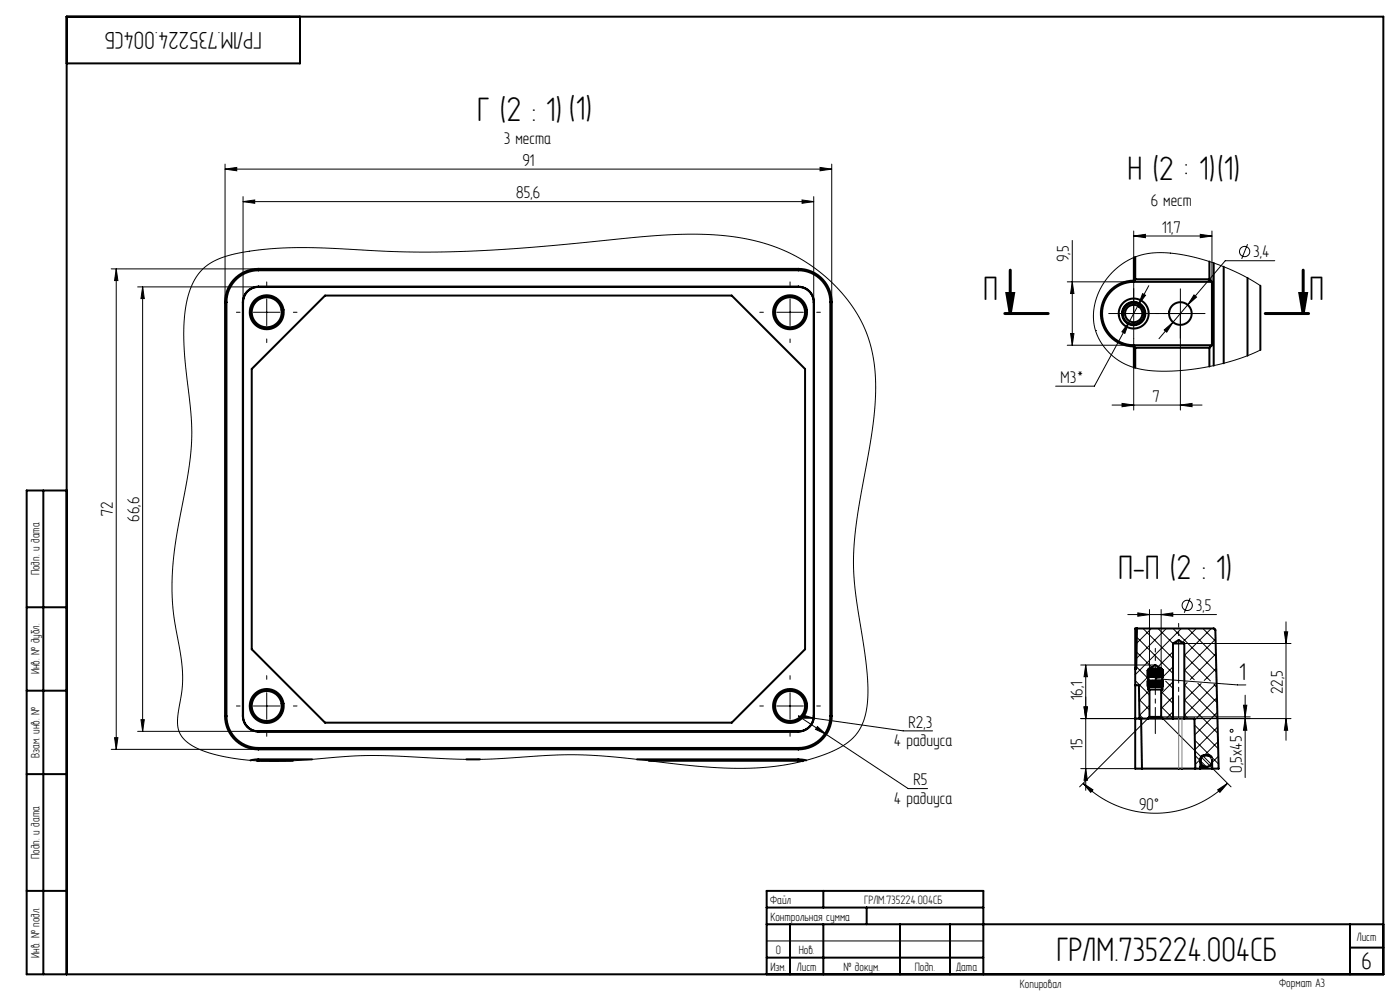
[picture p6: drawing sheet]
<svg xmlns="http://www.w3.org/2000/svg" width="420mm" height="297mm" viewBox="0 0 420 297" stroke-linecap="round" stroke-linejoin="round" font-family="sans-serif">
<g fill="none" stroke="#000" stroke-width=".3">
<path d="M67.5 50.7l3.5-.5v1zM67.5 49.2v41.4M67.5 50.7h182M72.9 58.9v31.7M240.6 59.9l3.5 .5-3.5 .5zM244.1 58.9v31.7M246 50.2l3.5 .5-3.5 .5zM249.5 49.2v41.4M72.9 60.4l3.5-.5v1zM72.9 60.4h171.2M321.7 72.1v31.4M340.1 70.7l3.5-.5v1z"/>
<path d="M340.1 69.2v28.8M340.1 70.7h23.5M360.1 70.2l3.5 .5-3.5 .5zM363.6 69.2v15.3M374.3 73.2l-1.8 4.4M382.4 78.1h-14.8l-19.9 23.4M33.4 80.6h44.1M34.9 80.6v144M34.9 80.6l.5 3.5h-1zM41.3 86h36.2M42.8 86v133.2M42.8 86l.5 3.5h-1z"/>
<path d="M60.7 80.8l3.2-2.4 4.4-1.7 6-1.3 7.6-.9 11.1-.3 27.5 1.3 18.2-.1 21.9-1.4 35.2-3.3 11.4-.5 5.7 .1 5.2 .4 5 .7 4.6 1.1 4.4 1.3 4.1 1.7 3.9 2 3.7 2.4 4 3.1 3.5 3.4 3.2 3.7 2.5 3.8 2.1 3.9 1.5 3.9 1.2 4.3 .7 4.7 .2 7-.6 8-1.2 8-3.6 20.7-1.2 10.7v5.3l.4 5.6 3.1 20.9 .8 9.1-.1 4.1-.6 3.6-.9 3.2-1.4 2.5-2 2.2-2.7 2-3.5 1.8-4.4 1.6-5 1.4-5.1 1-5.3 .6-5.7 .3-6-.1-6.4-.4-26.4-2.9-12-.7-7.3 .1-15.9 1.1-7.1 .2-7.9-.2-17.5-.9-7.5-.1-22.1 1.6-9.2 .1-6.7-.6-6.4-1.2-4.9-1.5-3.5-1.8-1.5-1.2-1.1-1.4-.6-1.3-.4-1.7 .1-3.2 1.3-8 .1-4.3-.6-5.4-2.2-13-.3-4.6-.1-4.9 .3-5.2 .6-5.3 3.9-21.5 1.1-9.6-.2-8.3-2-19.5-.2-5.2 .3-4.7 .7-4.5 1-3.7 1.6-3.2zM76 93.6h8M80 89.6v8M233 93.6h8M237 89.6v8M320.2 84.5h19.9M321.2 100h1l-.5 3.5zM321.7 84.5l.5 3.5h-1zM336.1 94h8M337.2 94.7a3 3 0 0 1 2.6-3.7 3 3 0 0 1 3.3 3.2 3 3 0 0 1-3.8 2.7M338.7 96.6l-1.2 3.3-.9-.5zM342.8 88l.8 .5-2.1 2.8z"/>
<path d="M344.6 85.6l-16.3 30.1h-11.6M349.3 98.9l2.6-2.3-1.9 2.9zM350.1 94h8M354.1 90v32.9M358.2 88.4l.8 .6-2.7 2.4zM378.1 85.6l-3.9-2.3-4.5-2.2-4.5-1.9-4.9-1.6-4.5-1.1-4.4-.6-3.9-.2-3.5 .4-3.2 .8-2.9 1.4-2.8 2-2.4 2.4-2 2.8-1.5 3-.9 3.2-.3 3.1 .3 2.8 .7 2.6 1.4 2.5 1.7 2.4 2.1 1.9 2.4 1.6 2.6 1.2 3 .9 3.6 .4 4.3 .2 4.9-.3 5-.6 5.2-1.1 4.7-1.2 4.3-1.5 3.9-1.7M320.2 103.5h19.9M340.1 101.5v21.4M333.6 121.4h27M336.6 120.9l3.5 .5-3.5 .5zM354.1 121.4l3.5-.5v1zM357 179.2l-1.7 4.4"/>
<path d="M324.2 199.3h22.4M325.7 199.3l.5 3.5h-1zM325.7 199.3v37.6M338.3 184.2h26.7M340.9 199.8l3.6 3.6M341 195.4l4.5 4.6M341 191l10.9 10.8M341.3 183.7l3.5 .5-3.5 .5zM342.9 188.4l9 8.9M344.8 182.7v17.7M345.4 188.4l-4.4 4.4M347.4 188.4l4.5 4.5"/>
<path d="M348.3 184.2l3.5-.5v1zM348.3 182.7v17.7M349.9 188.4l-9 8.9M351.9 188.4l13 13M351.9 199.8l-3.2 3.2M351.9 195.4l-4.5 4.4M354.4 188.4l-13.8 13.8M355.3 192.9h32M355.3 196.3l7.8 7.8M356.4 188.4l8.4 8.4M358.9 188.4l-4.2 4.1M360.9 188.4l3.8 3.8"/>
<path d="M363.4 188.4l-8.1 8M364.7 191.6l-9.4 9.3M364.8 195.9l-7.7 7.7M385.3 189.4h1l-.5 3.5zM385.8 186.4v35.5M41.3 219.2h36.2M42.3 215.7h1l-.5 3.5zM76 211.6h8M80 207.6v8M233 211.6h8M237 207.6v8M240.7 214.3l3.4 .9h-3.5z"/>
<path d="M245.2 217.7l2.7 2.4-3.2-1.5zM279.8 219h-8.9l-31.4-4.4 32.9 21.7h5.9M324.2 215.4h63.1M325.2 211.9h1l-.5 3.5zM340.6 204l4.2 4.3M341.7 209.6l3.1 3.1M341.8 214.2l1.2 1.2M344.3 215.4l-20.4 20.4M344.4 202.9l-2.7 2.7M344.8 211.4l-3 3M344.8 206.9l-3 3.1M346.8 203.4l24.5 1.9h2.4"/>
<path d="M348.3 214.9h26.7M348.3 207.3l3.6 3.5M348.3 211.8l3.6 3.5M348.8 215.4l20.5 20.4M349.7 204.1l2.2 2.2M351.9 213.3l-2 2.1M351.9 208.8l-3.6 3.6M351.9 204.3l-3.6 3.6M355.3 200.7l3 3M355.3 205.2l9.9 10M355.3 209.7l10 10.1M355.3 214.2l1.1 1.2"/>
<path d="M356.1 204.6l-.8 .8M358.4 217.3l7.1 7.1M359.4 204.8l5.7 5.8M360.3 204.9l-5 5M364.2 205.2l.8 .8M364.5 205.2l-9.2 9.2M364.9 200.3l-3.6 3.6M365.1 209.1l-6.8 6.8M365.2 213.5l-6.8 6.8M365.3 217.9l-6.8 6.8M373 211.4h1l-.5 3.5zM373.5 208.4v24.6"/>
<path d="M373.5 215.4l.5 3.5h-1zM385.8 215.4l.5 3.5h-1zM33.4 224.6h44.1M34.4 221.1h1l-.5 3.5zM324.2 230.4h18.4M324.9 234.8l3 1.9-.7 .8zM324.9 234.8a30.6 30.6 0 0 0 43.3 0M325.7 230.4l.5 3.5h-1zM358.4 221.9l4.6 4.6M358.5 226.4l3.4 3.4M360.1 227.5l-1.5 1.6M360.9 226.6l2.4 2.4"/>
<path d="M363.5 226.9l2.1 2.1M365.3 236.7l2.9-1.9-2.2 2.7zM365.4 222.3l-4.1 4.1M365.5 226.6l-1.9 1.9M230 282h65"/>
<circle cx="373.4" cy="75.4" r="1.54"/>
<circle cx="356.2" cy="181.4" r="1.54"/>
<circle cx="369.5" cy="219" r=".44"/>
</g>
<path d="M302.1 88h2l-1 6zM390 88h2l-1 6z" fill="none" stroke="#000" stroke-width=".9" stroke-linecap="butt"/>
<g fill="none" stroke="#000" stroke-width=".3" stroke-dasharray="15.2 1.3 1.3 1.3">
<path d="M72 93.6h-1.1M80 85.6v-1.1M88 93.6h1.1M229 93.6h-1.1M237 85.6v-1.1M245 93.6h1.1M328.6 99.1h.4M336.1 94h-3.5M340.1 90v-3.5M340.1 98v3.5M350.1 94h-3.4M354.1 90v-3.4"/>
<path d="M354.1 98v3.4M358.1 94h3.4M80 101.6v1.1M237 101.6v1.1M72 211.6h-1.1M80 203.6v-1.1M80 219.6v1.1M88 211.6h1.1M229 211.6h-1.1M237 203.6v-1.1M237 219.6v1.1M245 211.6h1.1"/>
</g>
<path d="M344.1 94h10.9" fill="none" stroke="#000" stroke-width=".3" stroke-dasharray="15.2 1.3 1.3 1.3" stroke-dashoffset="11.7"/>
<path d="M353.6 192.9v27.5" fill="none" stroke="#000" stroke-width=".3" stroke-dasharray="15.2 1.3 1.3 1.3" stroke-dashoffset="3.4"/>
<path d="M353.6 192.9v-6.1M346.6 200.4v-6.1" fill="none" stroke="#000" stroke-width=".3" stroke-dasharray="15.2 1.3 1.3 1.3" stroke-dashoffset="14.1"/>
<path d="M346.6 200.4v19.5" fill="none" stroke="#000" stroke-width=".3" stroke-dasharray="15.2 1.3 1.3 1.3" stroke-dashoffset="7.4"/>
<path d="M301.4 94h13.1M303.1 81v13M379.6 94h13M391 81v13" fill="none" stroke="#000" stroke-width=".9"/>
<g fill="none" stroke="#000" stroke-width=".6">
<path d="M90 5v14h-70M340.2 77.2v6.9M340.6 77v6.7M362.8 78.4v5.3M364.1 78.8v30.8M367.1 79.9v29M67.5 90.6v124M67.5 90.6h.4M67.9 90.6v124M72.8 90.6h.1M72.8 90.6v124M72.9 90.6v124"/>
<path d="M77.5 80.6a10 10 0 0 0-10 10M77.5 81a9.6 9.6 0 0 0-9.6 9.6M77.5 86a4.6 4.6 0 0 0-4.6 4.6M77.5 85.9a4.7 4.7 0 0 0-4.7 4.7M77.5 80.6h162M77.5 80.6v.4M77.5 85.9v.1M77.5 81h162M77.5 85.9h162M239.5 80.6a10 10 0 0 1 10 10M239.5 81a9.6 9.6 0 0 1 9.6 9.6M239.5 85.9a4.7 4.7 0 0 1 4.7 4.7"/>
<path d="M239.5 86a4.6 4.6 0 0 1 4.6 4.6M239.5 80.6v.4M239.5 85.9v.1M244.1 90.6h.1M244.1 90.6v124M244.2 90.6v124M249.1 90.6v124M249.1 90.6h.4M249.5 90.6v124M340.1 84.1a9.8 9.8 0 0 0-9.8 9.9 9.8 9.8 0 0 0 9.8 9.8M340.1 84.1h.1M340.6 83.7l-.4 .4"/>
<path d="M340.6 83.7h22.2M362.8 83.7l.8 .8M363.6 84.5h-23.5a9.5 9.5 0 0 0-9.5 9.5 9.5 9.5 0 0 0 9.5 9.5h23.5M363.6 84.5v19M374.3 83.3v23.3M378.1 85.6v19.3M75.5 110.6l22-22h122l22 22v84l-22 22h-122l-22-22zM340.1 103.8h.1M340.2 103.8l.4 .4M340.2 103.8v6.3M340.6 104.2h22.2M340.6 104.2v6.1"/>
<path d="M362.8 104.2v5.6M363.6 103.5l-.8 .7M13 147v145M20 147h-12v145h407v-287h-395v287M8 182h12M341.1 188.4h23l.5 .3 1 41.7h-1.9M341.1 188.4h-.5v12M341.1 188.4l-.2 12h-.3M351.9 192.9h3.4M351.9 192.9l1.7-1.1 1.7 1.1M351.9 192.9v22.5M355.3 192.9v22.5"/>
<path d="M8 207h12M67.5 214.6a10 10 0 0 0 10 10M67.5 214.6h.4M67.9 214.6a9.6 9.6 0 0 0 9.6 9.6M72.8 214.6a4.7 4.7 0 0 0 4.7 4.7M72.8 214.6h.1M72.9 214.6a4.6 4.6 0 0 0 4.6 4.6M77.5 219.2v.1M77.5 219.2h162M77.5 219.3h162M239.5 219.2v.1M244.1 214.6a4.6 4.6 0 0 1-4.6 4.6"/>
<path d="M244.1 214.6h.1M244.2 214.6a4.7 4.7 0 0 1-4.7 4.7M249.1 214.6a9.6 9.6 0 0 1-9.6 9.6M249.1 214.6h.4M249.5 214.6a10 10 0 0 1-10 10M340.6 215.4v15h2M340.6 200.4v15M340.6 215.4h3.7M340.6 205.4h1.1l.1 10M342.3 215.4l.3 15M344.3 215.4h4.5M344.3 200.9h.1"/>
<path d="M344.3 205.7h.1M344.3 204.1h.1M344.3 202.9h.1M344.3 200.9v2M344.3 204.1v1.6M344.3 204.1h4.5M344.3 205.7h4.5M344.3 202.9h4.5M344.4 200.9v2M344.4 204.1v1.6M344.4 200.9h.1M344.4 205.7h.1"/>
<path d="M344.4 204.1h.1M344.4 202.9h.1M344.4 200.9l.2-.2-.2 .2M344.4 200.9l.1 5.8h4.2l-.1-5.8M344.5 200.9h.1M344.5 204.1h.1M344.5 205.7h.1M344.5 202.9h.1M344.5 200.7l-.1 .2M344.5 200.7l-.2 .2M344.5 200.9v2M344.5 204.1v1.6"/>
<path d="M344.6 200.9h.1M344.6 204.1v1.6M344.6 200.9v2M344.6 200.9l.2-.2-.1 .2M344.6 200.7l-.1 .2M344.7 200.9v2M344.7 204.1v1.6M344.7 200.9h.1M344.7 204.1h.1M344.7 205.7h.1M344.7 202.9h.1M344.7 200.9l.1-.2v.2"/>
<path d="M344.7 200.7l-.1 .2M344.8 200.9v2M344.8 204.1v1.6M344.8 200.9h.1M344.8 205.7h.1M344.8 204.1h.1M344.8 202.9h.1M344.8 200.9l.1-.2v.2M344.8 214.9h3.5M344.8 200.4h3.5M344.8 200.4l1.8-1.1 1.7 1.1M344.8 206.7v8.2"/>
<path d="M344.8 214.9l-.5 .5M344.8 200.4l-.3 .3M344.9 200.9h.1M344.9 204.1v1.6zM344.9 200.9v2v-2M344.9 200.9l.2-.2-.1 .2M345 200.9v2M345 204.1v1.6M345 200.9h.1M345 204.1h.1M345 205.7h.1M345 202.9h.1"/>
<path d="M345 200.9l.2-.2-.1 .2M345.1 200.9v2M345.1 204.1v1.6M345.1 200.9h.1M345.1 202.9h.1M345.1 205.7h.1M345.1 204.1h.1M345.1 200.9l.2-.2v.2M345.3 200.9v2M345.3 204.1v1.6M345.3 200.9h.1M345.3 204.1h.1"/>
<path d="M345.3 205.7h.1M345.3 202.9h.1M345.3 200.9l.1-.2v.2M345.4 200.9v2M345.4 204.1v1.6M345.4 200.9h.1M345.4 205.7h.1M345.4 204.1h.1M345.4 202.9h.1M345.6 200.7v.2M345.6 200.7l-.2 .2M345.6 200.7v2.2"/>
<path d="M345.6 204.1v1.6M345.6 200.9h.1M345.6 204.1h.1M345.6 205.7h.1M345.6 202.9h.1M345.7 200.7l.1 .2M345.7 200.7l-.1 .2M345.7 200.7v2.2M345.7 204.1v1.6M345.8 200.9h.1M345.8 205.7h.1M345.8 204.1h.1"/>
<path d="M345.8 202.9h.1M345.9 200.7v.2M345.9 200.7v2.2v-2M345.9 200.7l-.1 .2M345.9 204.1v1.6zM346.1 200.7v.2M346.1 200.7l-.2 .2M346.1 200.7v2.2M346.1 204.1v1.6M346.1 200.9v2M346.1 200.9h.1M346.1 202.9h.1"/>
<path d="M346.1 205.7h.1M346.1 204.1h.1M346.2 200.7l.1 .2M346.2 200.7l-.1 .2M346.2 200.7v2.2M346.2 204.1v1.6M346.3 200.9v2M346.3 204.1v1.6M346.3 200.9h.1M346.3 204.1h.1M346.3 205.7h.1M346.3 202.9h.1"/>
<path d="M346.4 200.7l.1 .2M346.4 200.7l-.1 .2M346.4 200.7v2.2M346.4 204.1v1.6M346.5 200.9v2M346.5 204.1v1.6M346.5 200.9h.1M346.5 202.9h.1M346.5 204.1h.1M346.5 205.7h.1M346.6 200.7v.2M346.6 200.7l-.1 .2"/>
<path d="M346.6 200.7v2.2M346.6 204.1v1.6M346.6 200.9v2M346.7 200.9h.1M346.7 202.9h.1M346.7 204.1h.1M346.7 205.7h.1M346.7 200.7l.1 .2M346.7 200.7v.2M346.7 200.7v2.2M346.7 204.1v1.6M346.8 200.9v2"/>
<path d="M346.8 204.1v1.6M346.8 200.9h.1M346.8 204.1h.1M346.8 205.7h.1M346.8 202.9h.1M346.9 200.7l.1 .2M346.9 200.7l-.1 .2M346.9 200.7v2.2M346.9 204.1v1.6M347 200.9v2M347 204.1v1.6M347 200.9h.1"/>
<path d="M347 204.1h.1M347 205.7h.1M347 202.9h.1M347.1 200.7l.1 .2M347.1 200.7l-.1 .2M347.1 200.7v2.2M347.1 204.1v1.6M347.2 200.9v2M347.2 204.1v1.6M347.2 200.9h.1M347.2 204.1h.1M347.2 205.7h.1"/>
<path d="M347.2 202.9h.1M347.2 200.7l.2 .2M347.2 200.7v.2M347.2 200.7v2.2M347.4 204.1v1.6zM347.4 200.7v.2M347.4 200.7v2.2v-2M347.4 200.7l.1 .2M347.5 204.1v1.6M347.5 200.9h.1M347.5 204.1h.1M347.5 205.7h.1"/>
<path d="M347.5 202.9h.1M347.5 200.7l.2 .2M347.5 200.7v.2M347.5 200.7v2.2M347.7 200.9v2M347.7 204.1v1.6M347.7 200.9h.1M347.7 202.9h.1M347.7 204.1h.1M347.7 205.7h.1M347.8 200.9v2M347.8 204.1v1.6"/>
<path d="M347.8 200.9h.1M347.8 204.1h.1M347.8 205.7h.1M347.8 202.9h.1M347.8 200.9v-.2l.2 .2M348 200.9v2M348 204.1v1.6M348 200.9h.1M348 204.1h.1M348 205.7h.1M348 202.9h.1M348 200.9v-.2l.1 .2"/>
<path d="M348.1 200.9v2M348.1 204.1v1.6M348.1 200.9h.1M348.1 204.1h.1M348.1 205.7h.1M348.1 202.9h.1M348.1 200.9v-.2l.2 .2M348.3 200.9v2M348.3 204.1v1.6M348.3 200.9h.1M348.3 204.1h.1M348.3 205.7h.1"/>
<path d="M348.3 202.9h.1M348.3 200.9l-.1-.2 .2 .2M348.3 200.4l.5 .5M348.3 214.9l.5 .5M348.3 206.7v8.2M348.4 200.9v2M348.4 204.1v1.6M348.4 200.9h.1M348.4 204.1h.1M348.4 205.7h.1M348.4 202.9h.1M348.4 200.9l-.1-.2 .2 .2"/>
<path d="M348.5 200.9v2M348.5 204.1v1.6M348.5 200.9h.1M348.5 204.1h.1M348.5 205.7h.1M348.5 202.9h.1M348.5 200.9l-.1-.2 .2 .2M348.6 200.9v2M348.6 204.1v1.6M348.6 200.9h.1M348.6 204.1h.1M348.6 205.7h.1"/>
<path d="M348.6 202.9h.1M348.6 200.9l-.1-.2 .1 .2M348.6 200.7l.2 .2M348.7 200.9h.1M348.7 204.1h.1M348.7 205.7h.1M348.7 202.9h.1M348.7 200.9l-.2-.2 .2 .2M348.7 200.9v2M348.7 204.1v1.6M348.8 200.9h.1M348.8 200.9l-.1-.2 .1 .2"/>
<path d="M348.8 202.9h.1M348.8 204.1h.1M348.8 205.7h.1M348.8 200.9v2M348.8 204.1v1.6M348.8 215.4h3.1M351.9 215.4h3.4M355.3 215.4h3l.3 15M8 232h12M77.5 227.6l-2.4 .3M77.5 224.6h162M77.5 227.6h16.1"/>
<path d="M77.5 228h10.3M77.5 224.2v.4M77.5 227.6v.4M77.5 224.2h162M77.5 228h-.4M139.9 227.6h4.1M191.1 227.6h48.4M194.7 228h44.8M239.5 227.6l2.4 .3M239.5 228l1.4 .1M239.5 224.2v.4M239.5 227.6v.4"/>
<path d="M342.6 230.4h16M358.6 230.4h1.5M360.1 230.4l.1-3.3 .3-.5 .6-.2h1.7l.6 .4 .3 3.6M360.1 230.4h3.6M360.1 229.8h1.8M361.5 226.4a1.75 1.75 0 0 0-1.1 2.6 1.75 1.75 0 0 0 2.9 0 1.75 1.75 0 0 0-1-2.6M8 267h12M230 277h185M230 272h65M237 277v15M247 267v5M247 277v15"/>
<path d="M260 272v5M270 277v15M285 277v15M405 277v15M230 292v-25h65v25M230 287h65M405 284h10"/>
<circle cx="80" cy="93.6" r="4.5"/>
<circle cx="80" cy="93.6" r="5.1"/>
<circle cx="237" cy="93.6" r="4.5"/>
<circle cx="237" cy="93.6" r="5.1"/>
<circle cx="340.1" cy="94" r="3.5"/>
<circle cx="340.1" cy="94" r="2.6"/>
<circle cx="340.1" cy="94" r="4.5"/>
<circle cx="340.1" cy="94" r="3.3"/>
<circle cx="354.1" cy="94" r="3.4"/>
<circle cx="80" cy="211.6" r="5.1"/>
<circle cx="80" cy="211.6" r="4.5"/>
<circle cx="237" cy="211.6" r="4.5"/>
<circle cx="237" cy="211.6" r="5.1"/>
</g>
<g fill="#000">
<path d="M346.6 203.2a.33 .33 0 0 1 .5 .1 .33 .33 0 0 1-.2 .4 .33 .33 0 0 1-.4-.3h.3h-.3z"/>
<path d="M67.5 50.7l3.5-.5v1zM246 50.2l3.5 .5-3.5 .5z"/>
<path d="M72.9 60.4l3.5-.5v1zM240.6 59.9l3.5 .5-3.5 .5zM340.1 70.7l3.5-.5v1zM360.1 70.2l3.5 .5-3.5 .5z"/>
<path d="M34.9 80.6l.5 3.5h-1zM34.4 221.1h1l-.5 3.5zM42.8 86l.5 3.5h-1zM42.3 215.7h1l-.5 3.5z"/>
<path d="M321.7 84.5l.5 3.5h-1zM321.2 100h1l-.5 3.5z"/>
<path d="M390 88h2l-1 6zM302.1 88h2l-1 6z"/>
<path d="M336.6 120.9l3.5 .5-3.5 .5zM354.1 121.4l3.5-.5v1z"/>
<path d="M341.3 183.7l3.5 .5-3.5 .5zM348.3 184.2l3.5-.5v1z"/>
<path d="M385.3 189.4h1l-.5 3.5zM385.8 215.4l.5 3.5h-1z"/>
<path d="M325.2 211.9h1l-.5 3.5zM325.7 199.3l.5 3.5h-1z"/>
<path d="M325.2 211.9h1l-.5 3.5zM325.7 230.4l.5 3.5h-1z"/>
<path d="M373 211.4h1l-.5 3.5zM373.5 215.4l.5 3.5h-1z"/>
<path d="M245.2 217.7l-.5 .9 3.2 1.5zM240.7 214.3l-.1 .9h3.5zM342.8 88l-1.3 3.3 2.1-2.8zM338.7 96.6l-2.1 2.8 .9 .5zM349.3 98.9l.7 .6 1.9-2.9zM358.2 88.4l-1.9 3 2.7-2.4z"/>
<path d="M324.9 234.8l3 1.9-.7 .8zM365.3 236.7l2.9-1.9-2.2 2.7z"/>
</g>
<path d="M353.6 215.4v15M354.6 215.4v15M363.5 227.3h.1" fill="none" stroke="#808080" stroke-width=".3"/>
<g font-size="11">
<text x="143.2" y="36.2">Г (2 : 1) (1)</text>
<text x="392.8" y="89.9">П</text>
<text x="294.9" y="90">П</text>
<text x="335.4" y="173.4">П-П (2 : 1)</text>
<text x="316.9" y="288">ГРЛМ.735224.004СБ</text>
</g>
<text font-size="10.2" x="338.2" y="53.8">Í (2 : 1)(1)</text>
<g font-size="7.8">
<text x="78.6" y="9.5" transform="rotate(-180 78.6 9.5)">ГРЛМ.735224.004СБ</text>
<text x="371.8" y="203.8">1</text>
<text x="408.4" y="290.5">6</text>
</g>
<g font-size="5.5">
<text x="151.1" y="43.1">3 места</text>
<text x="156.7" y="49.7">91</text>
<text x="154.9" y="59.4">85,6</text>
<text x="345.2" y="61.6">6 мест</text>
<text x="348.6" y="69.7">11,7</text>
<text x="375.9" y="77.1">3,4</text>
<text x="320.7" y="78.6" transform="rotate(-90 320.7 78.6)">9,5</text>
<text x="318.2" y="114.7">М3*</text>
<text x="345.9" y="120.4">7</text>
<text x="33.9" y="154.7" transform="rotate(-90 33.9 154.7)">72</text>
<text x="41.8" y="156.3" transform="rotate(-90 41.8 156.3)">66,6</text>
<text x="358.7" y="183.2">3,5</text>
<text x="324.7" y="209.9" transform="rotate(-90 324.7 209.9)">16,1</text>
<text x="384.8" y="208.1" transform="rotate(-90 384.8 208.1)">22,5</text>
<text x="272.6" y="218">R2,3</text>
<text x="268.2" y="223.5">4 радиуса</text>
<text x="324.7" y="224.7" transform="rotate(-90 324.7 224.7)">15</text>
<text x="372.5" y="231.5" transform="rotate(-90 372.5 231.5)">0,5x45</text>
<text x="274.1" y="235.3">R5</text>
<text x="268.2" y="240.8">4 радиуса</text>
<text x="341.6" y="242.6" transform="rotate(2 341.6 242.6)">90°</text>
</g>
<g font-size="3.9">
<text x="11.9" y="172.4" transform="rotate(-90 11.9 172.4)">Подп. и дата</text>
<text x="11.9" y="202.1" transform="rotate(-90 11.9 202.1)">Инв. № дубл.</text>
<text x="11.9" y="227.2" transform="rotate(-90 11.9 227.2)">Взам. инв. №</text>
<text x="11.9" y="257.4" transform="rotate(-90 11.9 257.4)">Подп. и дата</text>
<text x="231.1" y="270.9">Файл</text>
<text x="231.1" y="275.9">Контрольная сумма</text>
<text x="259.2" y="270.9">ГРЛМ.735224.004СБ</text>
<text x="407" y="281.9">Лист</text>
<text x="11.9" y="287.1" transform="rotate(-90 11.9 287.1)">Инв. № подл.</text>
<text x="232.7" y="285.9">0</text>
<text x="239.6" y="285.9">Нов.</text>
<text x="231.1" y="290.9">Изм.</text>
<text x="239" y="290.9">Лист</text>
<text x="253" y="290.9">№ докум.</text>
<text x="274.4" y="290.9">Подп.</text>
<text x="286.9" y="290.9">Дата</text>
<text x="306" y="296">Копировал</text>
<text x="383.8" y="295.9">Формат A3</text>
</g>
</svg>
